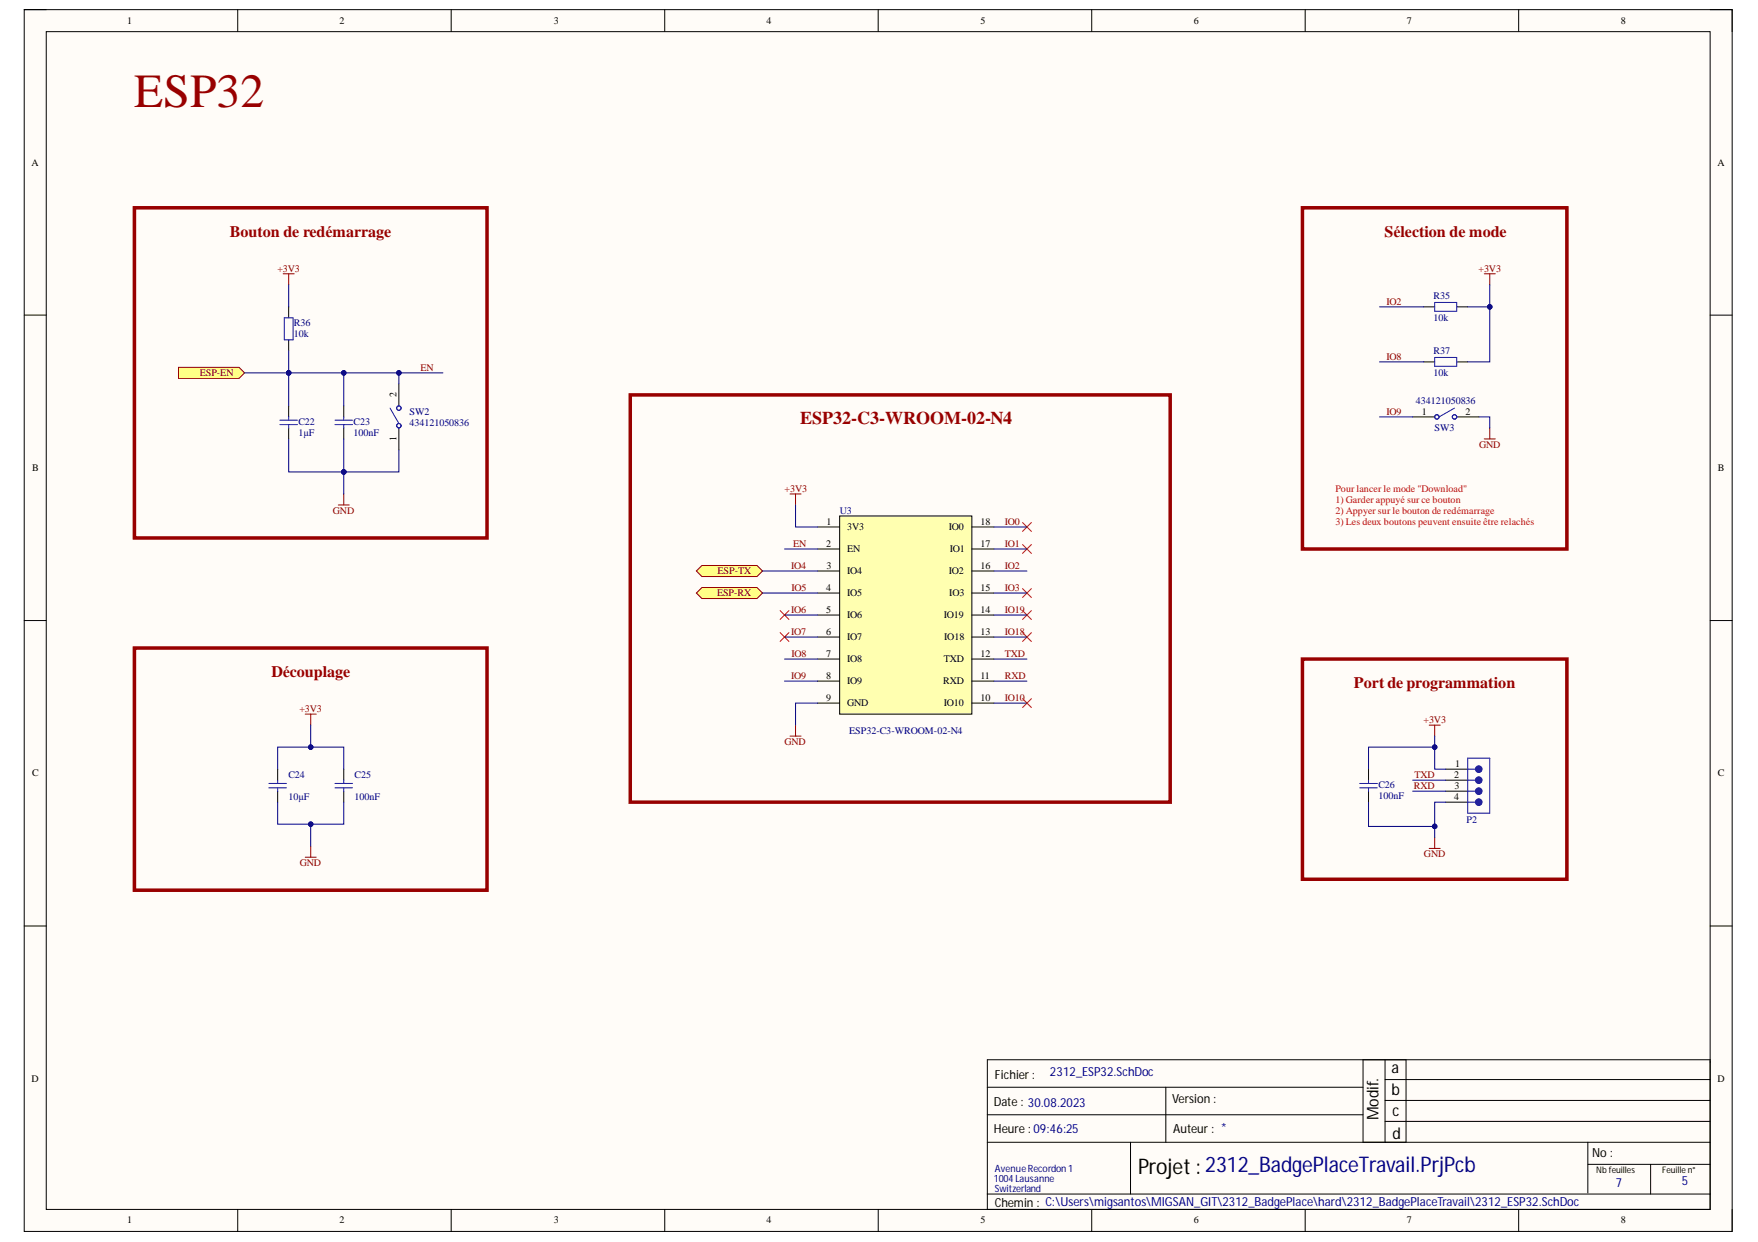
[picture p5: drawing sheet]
<svg xmlns="http://www.w3.org/2000/svg" width="297mm" height="210mm" viewBox="0 0 297 210" stroke-linecap="round" stroke-linejoin="round" font-family="sans-serif">
<path d="M4.1 1.6h288.6v206.5h-288.6z" fill-rule="evenodd" fill="#fffcf8"/>
<path d="M4.1 1.6h288.6v206.5h-288.6z" fill="none" stroke="#000" stroke-width=".17"/>
<path d="M7.8 5.4h281.2v199h-281.2z" fill-rule="evenodd" fill="#fffcf8"/>
<g fill="none" stroke="#000" stroke-width=".17">
<path d="M4.1 1.6h3.7M7.8 5.4h281.2v199h-281.2zM40.2 1.6v3.8M76.2 1.6v3.8M112.3 1.6v3.8M148.4 1.6v3.8M184.5 1.6v3.8M220.5 1.6v3.8M256.6 1.6v3.8M289 1.6h3.7v3.8M4.1 53.3h3.7M289 53.3h3.7"/>
<path d="M4.1 104.9h3.7M289 104.9h3.7M4.1 156.5h3.7M289 156.5h3.7M166.8 179.1h122.2v25.3h-122.2zM230.3 179.1v13.9M234 179.1v13.9M237.6 179.1v13.9M166.8 193h122.2M166.8 183.8h63.5M166.8 188.4h63.5M191 193v8.8"/>
<path d="M197 183.8v9.2M234 182.5h55M234 186h55M234 189.5h55M268.3 193v8.6M268.3 196.8h20.7M278.9 196.8v5M40.2 204.4v3.7M76.2 204.4v3.7M112.3 204.4v3.7M148.4 204.4v3.7M166.8 201.8h122.2"/>
<path d="M184.5 204.4v3.7M220.5 204.4v3.7M256.6 204.4v3.7M292.7 204.4v3.7"/>
</g>
<path d="M141.9 87.2h22.3v33.5h-22.3z" fill-rule="evenodd" fill="#ffffb0"/>
<g fill="none" stroke="#000" stroke-width=".17">
<path d="M58.1 68.6v1.9M58.1 72.3v1.9M67.4 64.9v3.7M67.4 72.3v3.7M138.1 89.1h3.8M138.1 92.8h3.8M138.1 96.5h3.8M141.9 87.2h22.3v33.5h-22.3zM164.2 89.1h3.7M164.2 92.8h3.7M164.2 96.5h3.7M138.1 100.2h3.8"/>
<path d="M138.1 103.9h3.8M138.1 107.7h3.8M138.1 111.4h3.8M138.1 115.1h3.8M138.1 118.8h3.8M164.2 100.2h3.7M164.2 103.9h3.7M164.2 107.7h3.7M164.2 111.4h3.7M164.2 115.1h3.7M164.2 118.8h3.7M244.3 131.8h3.7"/>
<path d="M244.3 130h3.7"/>
</g>
<g fill="none" stroke="#00f" stroke-width=".17">
<path d="M56.6 71.8h3M56.6 71h3M58.1 70.5v.5M58.1 71.8v.5M65.9 69l1.5 2.6M248 131.8h1.3"/>
<circle cx="67.4" cy="71.9" r=".37"/>
<circle cx="67.4" cy="69" r=".37"/>
</g>
<circle cx="249.9" cy="131.8" r=".56" fill="#00f"/>
<g fill="none" stroke="#00f" stroke-width=".17">
<path d="M248 130h1.3M248 133.7h1.3"/>
<circle cx="249.9" cy="131.8" r=".56"/>
</g>
<path d="M244.3 133.7h3.7" fill="none" stroke="#000" stroke-width=".17"/>
<circle cx="249.9" cy="133.7" r=".56" fill="#00f"/>
<g fill="none" stroke="#00f" stroke-width=".17">
<path d="M248 135.6h1.3"/>
<circle cx="249.9" cy="133.7" r=".56"/>
</g>
<path d="M244.3 135.6h3.7" fill="none" stroke="#000" stroke-width=".17"/>
<circle cx="249.9" cy="135.6" r=".56" fill="#00f"/>
<g fill="none" stroke="#00f" stroke-width=".17">
<path d="M248 128.1h3.7v9.3h-3.7z"/>
<circle cx="249.9" cy="135.6" r=".56"/>
</g>
<circle cx="249.9" cy="130" r=".56" fill="#00f"/>
<g fill="none" stroke="#00f" stroke-width=".17">
<path d="M229.7 132.4h3M229.7 133.1h3M231.2 131.8v.6M231.2 133.1v.6"/>
<circle cx="249.9" cy="130" r=".56"/>
</g>
<path d="M241.5 122.6h1.8M242.4 122.6v1.8M241.5 143.4h1.8M242.4 141.5v1.9" fill="none" stroke="#800000" stroke-width=".17"/>
<path d="M231.2 130v1.8M231.2 133.7v1.9" fill="none" stroke="#000" stroke-width=".17"/>
<path d="M117.7 100.2l.9-.9h9.3l.9 .9-.9 1h-9.3z" fill-rule="evenodd" fill="#ffff80"/>
<path d="M117.7 100.2l.9-.9h9.3l.9 .9-.9 1h-9.3z" fill="none" stroke="#800000" stroke-width=".17"/>
<path d="M117.7 96.5l.9-.9h9.3l.9 .9-.9 .9h-9.3z" fill-rule="evenodd" fill="#ffff80"/>
<path d="M117.7 96.5l.9-.9h9.3l.9 .9-.9 .9h-9.3z" fill="none" stroke="#800000" stroke-width=".17"/>
<path d="M30.2 62.1h10.2l.9 .9-.9 .9h-10.2z" fill-rule="evenodd" fill="#ffff80"/>
<g fill="none" stroke="#800000" stroke-width=".17">
<path d="M47.8 46.3h1.9M48.8 46.3v1.8M250.8 46.3h1.8M251.7 46.3v1.8M30.2 62.1h10.2l.9 .9-.9 .9h-10.2zM250.8 74.2h1.8M251.7 72.3v1.9M57.2 85.3h1.8M58.1 83.5v1.8M133.5 83.5h1.8M134.4 83.5v1.8M51.6 120.7h1.8"/>
<path d="M52.5 120.7v1.8M133.5 124.4h1.8M134.4 122.5v1.9M51.6 144.9h1.8M52.5 143v1.9"/>
</g>
<g fill="none" stroke="#000" stroke-width=".17">
<path d="M48.8 51.9v1.8M48.8 57.4v1.9M240.6 51.9h1.8M246.1 51.9h1.9M48.8 68.6v1.9M48.8 72.3v1.9M238.7 70.5h3.7M240.6 61.2h1.8M246.1 61.2h1.9M246.1 70.5h3.8M46.9 130v1.8M46.9 133.7v1.9"/>
<path d="M58.1 130v1.8M58.1 133.7v1.9"/>
</g>
<g fill="none" stroke="#00f" stroke-width=".17">
<path d="M48 53.7h1.5v3.7h-1.5zM242.4 51.1h3.7v1.5h-3.7zM47.3 71h3M47.3 71.8h3M48.8 70.5v.5M48.8 71.8v.5M242.4 60.4h3.7v1.5h-3.7zM245.8 69l-2.6 1.5M45.4 132.4h3M45.4 133.1h3M46.9 131.8v.6M46.9 133.1v.6"/>
<path d="M56.6 132.4h3M56.6 133.1h3M58.1 131.8v.6M58.1 133.1v.6"/>
<circle cx="242.8" cy="70.5" r=".37"/>
<circle cx="245.8" cy="70.5" r=".37"/>
</g>
<g fill="none" stroke="#f00" stroke-width=".17">
<path d="M172.8 88.3l1.5 1.5M172.8 92l1.5 1.5M172.8 99.5l1.5 1.5M174.3 88.3l-1.5 1.5M174.3 92l-1.5 1.5M174.3 99.5l-1.5 1.5M131.8 103.2l1.5 1.5M131.8 106.9l1.5 1.5M133.3 103.2l-1.5 1.5M133.3 106.9l-1.5 1.5M172.8 103.2l1.5 1.5M172.8 106.9l1.5 1.5"/>
<path d="M172.8 118.1l1.5 1.5M174.3 103.2l-1.5 1.5M174.3 106.9l-1.5 1.5M174.3 118.1l-1.5 1.5"/>
</g>
<path d="M22.7 35.1h59.6v55.8h-59.6zM220.1 35.1h44.6v57.7h-44.6zM106.5 66.7h91.2v68.9h-91.2zM22.7 109.5h59.6v41h-59.6zM220.1 111.4h44.6v37.2h-44.6z" fill="none" stroke="#980000" stroke-width=".59"/>
<path d="M231.2 135.6v4.1h11.2" fill="none" stroke="#000080" stroke-width=".17"/>
<circle cx="242.4" cy="139.7" r=".38" fill="#000080"/>
<g fill="none" stroke="#000080" stroke-width=".17">
<path d="M242.4 126.3h-11.2v3.7"/>
<circle cx="242.4" cy="139.7" r=".38"/>
</g>
<circle cx="242.4" cy="126.3" r=".37" fill="#000080"/>
<g fill="none" stroke="#000080" stroke-width=".17">
<path d="M46.9 135.6v3.7h5.6v3.7"/>
<circle cx="242.4" cy="126.3" r=".37"/>
</g>
<circle cx="52.5" cy="139.3" r=".37" fill="#000080"/>
<g fill="none" stroke="#000080" stroke-width=".17">
<path d="M58.1 135.6v3.7h-5.6"/>
<circle cx="52.5" cy="139.3" r=".37"/>
</g>
<circle cx="52.5" cy="139.3" r=".37" fill="#000080"/>
<g fill="none" stroke="#000080" stroke-width=".17">
<path d="M52.5 122.5v3.8"/>
<circle cx="52.5" cy="139.3" r=".37"/>
</g>
<circle cx="52.5" cy="126.3" r=".37" fill="#000080"/>
<g fill="none" stroke="#000080" stroke-width=".17">
<path d="M48.8 48.1v3.8M48.8 63v5.6"/>
<circle cx="52.5" cy="126.3" r=".37"/>
</g>
<circle cx="48.8" cy="63" r=".37" fill="#000080"/>
<g fill="none" stroke="#000080" stroke-width=".17">
<path d="M41.3 63h7.5M132.6 92.8h5.5M134.4 85.3v3.8h3.7M167.9 92.8h5.6M167.9 89.1h5.6M167.9 96.5h5.6M132.6 103.9h5.5M132.6 107.7h5.5M132.6 111.4h5.5M132.6 115.1h5.5M138.1 118.8h-3.7v3.7M167.9 103.9h5.6"/>
<path d="M167.9 107.7h5.6M167.9 111.4h5.6M167.9 115.1h5.6M167.9 100.2h5.6M167.9 118.8h5.6M238.7 131.8h5.6M238.7 133.7h5.6"/>
<circle cx="48.8" cy="63" r=".37"/>
</g>
<circle cx="48.8" cy="63" r=".37" fill="#000080"/>
<g fill="none" stroke="#000080" stroke-width=".17">
<path d="M233.1 51.9h7.5M248 51.9h3.7M233.1 70.5h5.6M233.1 61.2h7.5M249.9 70.5h1.8v1.8M128.8 96.5h9.3M128.8 100.2h9.3"/>
<circle cx="48.8" cy="63" r=".37"/>
</g>
<circle cx="251.7" cy="51.9" r=".37" fill="#000080"/>
<g fill="none" stroke="#000080" stroke-width=".17">
<path d="M67.4 63v1.9"/>
<circle cx="251.7" cy="51.9" r=".37"/>
</g>
<circle cx="67.4" cy="63" r=".37" fill="#000080"/>
<g fill="none" stroke="#000080" stroke-width=".17">
<path d="M58.1 74.2v5.6"/>
<circle cx="67.4" cy="63" r=".37"/>
</g>
<circle cx="58.1" cy="79.8" r=".37" fill="#000080"/>
<g fill="none" stroke="#000080" stroke-width=".17">
<path d="M58.1 63v5.6"/>
<circle cx="58.1" cy="79.8" r=".37"/>
</g>
<circle cx="58.1" cy="63" r=".37" fill="#000080"/>
<g fill="none" stroke="#000080" stroke-width=".17">
<path d="M58.1 79.8v3.7"/>
<circle cx="58.1" cy="63" r=".37"/>
</g>
<circle cx="58.1" cy="79.8" r=".37" fill="#000080"/>
<g fill="none" stroke="#000080" stroke-width=".17">
<path d="M251.7 48.1v13.1h-3.7"/>
<circle cx="58.1" cy="79.8" r=".37"/>
</g>
<circle cx="251.7" cy="51.9" r=".37" fill="#000080"/>
<g fill="none" stroke="#000080" stroke-width=".17">
<path d="M244.3 135.6h-1.9v5.9"/>
<circle cx="251.7" cy="51.9" r=".37"/>
</g>
<circle cx="242.4" cy="139.7" r=".38" fill="#000080"/>
<g fill="none" stroke="#000080" stroke-width=".17">
<path d="M242.4 124.4v5.6h1.9"/>
<circle cx="242.4" cy="139.7" r=".38"/>
</g>
<circle cx="242.4" cy="126.3" r=".37" fill="#000080"/>
<g fill="none" stroke="#000080" stroke-width=".17">
<path d="M46.9 130v-3.7h11.2v3.7"/>
<circle cx="242.4" cy="126.3" r=".37"/>
</g>
<circle cx="52.5" cy="126.3" r=".37" fill="#000080"/>
<g fill="none" stroke="#000080" stroke-width=".17">
<path d="M48.8 59.3v3.7h26"/>
<circle cx="52.5" cy="126.3" r=".37"/>
</g>
<circle cx="48.8" cy="63" r=".37" fill="#000080"/>
<circle cx="48.8" cy="63" r=".37" fill="none" stroke="#000080" stroke-width=".17"/>
<circle cx="58.1" cy="63" r=".37" fill="#000080"/>
<circle cx="58.1" cy="63" r=".37" fill="none" stroke="#000080" stroke-width=".17"/>
<circle cx="67.4" cy="63" r=".37" fill="#000080"/>
<g fill="none" stroke="#000080" stroke-width=".17">
<path d="M48.8 74.2v5.6h18.6v-3.8"/>
<circle cx="67.4" cy="63" r=".37"/>
</g>
<circle cx="58.1" cy="79.8" r=".37" fill="#000080"/>
<circle cx="58.1" cy="79.8" r=".37" fill="none" stroke="#000080" stroke-width=".17"/>
<text font-size="8" fill="#980000" x="22.7" y="18.1">ESP32</text>
<text font-size="3.6" x="192.3" y="198.4">Projet : 2312_BadgePlaceTravail.PrjPcb</text>
<text font-size="3" fill="#980000" x="135.2" y="71.6">ESP32-C3-WROOM-02-N4</text>
<g font-size="2.7" fill="#980000">
<text x="38.8" y="40.1">Bouton de redémarrage</text>
<text x="233.9" y="40.1">Sélection de mode</text>
<text x="45.9" y="114.5">Découplage</text>
<text x="228.8" y="116.3">Port de programmation</text>
</g>
<g font-size="2.7">
<text x="235.1" y="181.3">a</text>
<text x="235.1" y="185">b</text>
<text x="232.9" y="189.4" transform="rotate(-90 232.9 189.4)">Modif.</text>
<text x="235.3" y="188.6">c</text>
<text x="235.3" y="192.5">d</text>
</g>
<g font-size="2.1">
<text x="168.1" y="182.4">Fichier:</text>
<text x="167.9" y="186.9">Date: 30.08.2023</text>
<text x="167.9" y="191.5">Heure:09:46:25</text>
<text x="198" y="186.5">Version:</text>
<text x="198.2" y="191.5">Auteur: *</text>
<text x="269" y="195.6">No:</text>
<text x="168.1" y="204">Chemin: C:\Users\migsantos\MIGSAN_GIT\2312_BadgePlace\hard\2312_BadgePlaceTravail\2312_ESP32.SchDoc</text>
</g>
<g font-size="2.1" fill="#000080">
<text x="177.4" y="181.8">2312_ESP32.SchDoc</text>
<text x="273" y="200.7">7</text>
<text x="284.2" y="200.3">5</text>
</g>
<g font-size="1.7">
<text x="21.5" y="4.1">1</text>
<text x="57.4" y="4.1">2</text>
<text x="93.6" y="4.1">3</text>
<text x="129.5" y="4.1">4</text>
<text x="165.6" y="4.1">5</text>
<text x="201.7" y="4.1">6</text>
<text x="237.7" y="4.1">7</text>
<text x="273.9" y="4.1">8</text>
<text x="5.3" y="28">A</text>
<text x="290.2" y="28">A</text>
<text x="67" y="67.1" transform="rotate(-90 67 67.1)">2</text>
<text x="240.3" y="70.1">1</text>
<text x="247.6" y="70.1">2</text>
<text x="67" y="74.5" transform="rotate(-90 67 74.5)">1</text>
<text x="5.4" y="79.6">B</text>
<text x="290.3" y="79.6">B</text>
<text x="139.7" y="88.7">1</text>
<text x="143.1" y="89.6">3V3</text>
<text x="160.3" y="89.6">IO0</text>
<text x="165.6" y="88.7">18</text>
<text x="139.6" y="92.4">2</text>
<text x="143.1" y="93.3">EN</text>
<text x="160.5" y="93.3">IO1</text>
<text x="165.6" y="92.4">17</text>
<text x="139.6" y="99.8">4</text>
<text x="139.7" y="96.1">3</text>
<text x="143.1" y="97">IO4</text>
<text x="143.1" y="100.8">IO5</text>
<text x="160.3" y="97">IO2</text>
<text x="160.4" y="100.8">IO3</text>
<text x="165.6" y="99.8">15</text>
<text x="165.6" y="96.1">16</text>
<text x="139.6" y="103.6">5</text>
<text x="139.6" y="107.3">6</text>
<text x="143.1" y="104.5">IO6</text>
<text x="159.5" y="104.5">IO19</text>
<text x="165.6" y="107.3">13</text>
<text x="165.6" y="103.6">14</text>
<text x="139.6" y="111">7</text>
<text x="143.1" y="108.2">IO7</text>
<text x="143.1" y="111.9">IO8</text>
<text x="159.5" y="111.9">TXD</text>
<text x="159.6" y="108.2">IO18</text>
<text x="165.6" y="111">12</text>
<text x="139.6" y="114.7">8</text>
<text x="139.6" y="118.4">9</text>
<text x="143.1" y="115.6">IO9</text>
<text x="143.1" y="119.4">GND</text>
<text x="159.4" y="115.6">RXD</text>
<text x="159.5" y="119.4">IO10</text>
<text x="165.6" y="118.4">10</text>
<text x="165.6" y="114.7">11</text>
<text x="5.4" y="131.2">C</text>
<text x="245.7" y="131.4">2</text>
<text x="245.8" y="129.6">1</text>
<text x="290.3" y="131.2">C</text>
<text x="245.7" y="135.2">4</text>
<text x="245.8" y="133.3">3</text>
<text x="5.3" y="182.8">D</text>
<text x="290.2" y="182.8">D</text>
<text x="21.5" y="206.8">1</text>
<text x="57.4" y="206.8">2</text>
<text x="93.6" y="206.8">3</text>
<text x="129.5" y="206.8">4</text>
<text x="165.6" y="206.8">5</text>
<text x="201.7" y="206.8">6</text>
<text x="237.7" y="206.8">7</text>
<text x="273.9" y="206.8">8</text>
</g>
<g font-size="1.7" fill="#800000">
<text x="46.9" y="45.9">+3V3</text>
<text x="249.8" y="45.9">+3V3</text>
<text x="234.3" y="51.5">IO2</text>
<text x="33.8" y="63.6">ESP-EN</text>
<text x="71.1" y="62.6">EN</text>
<text x="234.3" y="60.8">IO8</text>
<text x="234.3" y="70.1">IO9</text>
<text x="249.9" y="75.7">GND</text>
<text x="132.6" y="83.1">+3V3</text>
<text x="56.3" y="86.8">GND</text>
<text x="169.8" y="88.7">IO0</text>
<text x="134" y="92.4">EN</text>
<text x="169.8" y="92.4">IO1</text>
<text x="121.1" y="100.8">ESP-RX</text>
<text x="121.2" y="97">ESP-TX</text>
<text x="133.7" y="96.1">IO4</text>
<text x="133.8" y="99.8">IO5</text>
<text x="169.8" y="96.1">IO2</text>
<text x="169.8" y="99.8">IO3</text>
<text x="133.7" y="103.6">IO6</text>
<text x="133.7" y="107.3">IO7</text>
<text x="169.8" y="103.6">IO19</text>
<text x="169.8" y="107.3">IO18</text>
<text x="133.8" y="111">IO8</text>
<text x="169.8" y="111">TXD</text>
<text x="133.7" y="114.7">IO9</text>
<text x="169.8" y="114.7">RXD</text>
<text x="169.8" y="118.4">IO10</text>
<text x="50.6" y="120.3">+3V3</text>
<text x="132.6" y="125.9">GND</text>
<text x="240.5" y="122.1">+3V3</text>
<text x="239" y="131.4">TXD</text>
<text x="238.9" y="133.3">RXD</text>
<text x="50.7" y="146.3">GND</text>
<text x="240.6" y="144.9">GND</text>
</g>
<g font-size="1.7" fill="#000080">
<text x="242.2" y="50.6">R35</text>
<text x="49.7" y="56.9">10k</text>
<text x="49.7" y="55">R36</text>
<text x="242.2" y="59.9">R37</text>
<text x="242.2" y="54.3">10k</text>
<text x="242.2" y="63.6">10k</text>
<text x="50.4" y="71.8">C22</text>
<text x="59.7" y="71.8">C23</text>
<text x="69.2" y="70.1">SW2</text>
<text x="69.2" y="71.9">434121050836</text>
<text x="239.2" y="68.2">434121050836</text>
<text x="50.4" y="73.6">1µF</text>
<text x="59.7" y="73.6">100nF</text>
<text x="242.4" y="72.9">SW3</text>
<text x="141.9" y="86.8">U3</text>
<text x="143.5" y="124">ESP32-C3-WROOM-02-N4</text>
<text x="48.7" y="131.4">C24</text>
<text x="59.9" y="131.4">C25</text>
<text x="48.7" y="135.2">10µF</text>
<text x="59.9" y="135.2">100nF</text>
<text x="232.9" y="135">100nF</text>
<text x="232.9" y="133.1">C26</text>
<text x="247.8" y="139.1">P2</text>
<text x="167.9" y="199.8">1004Lausanne</text>
<text x="168.1" y="198.1">AvenueRecordon1</text>
<text x="168.1" y="201.5">Switzerland</text>
</g>
<g font-size="1.7" fill="#f00">
<text x="225.6" y="83.1">Pour lancer le mode &quot;Download&quot;</text>
<text x="225.6" y="85">1) Garder appuyé sur ce bouton</text>
<text x="225.6" y="86.8">2) Appyer sur le bouton de redémarrage</text>
<text x="225.6" y="88.7">3) Les deux boutons peuvent ensuite être relachés</text>
</g>
<g font-size="1.5">
<text x="269.7" y="198.2">Nbfeuilles</text>
<text x="280.9" y="198.2">Feuille n°</text>
</g>
</svg>
